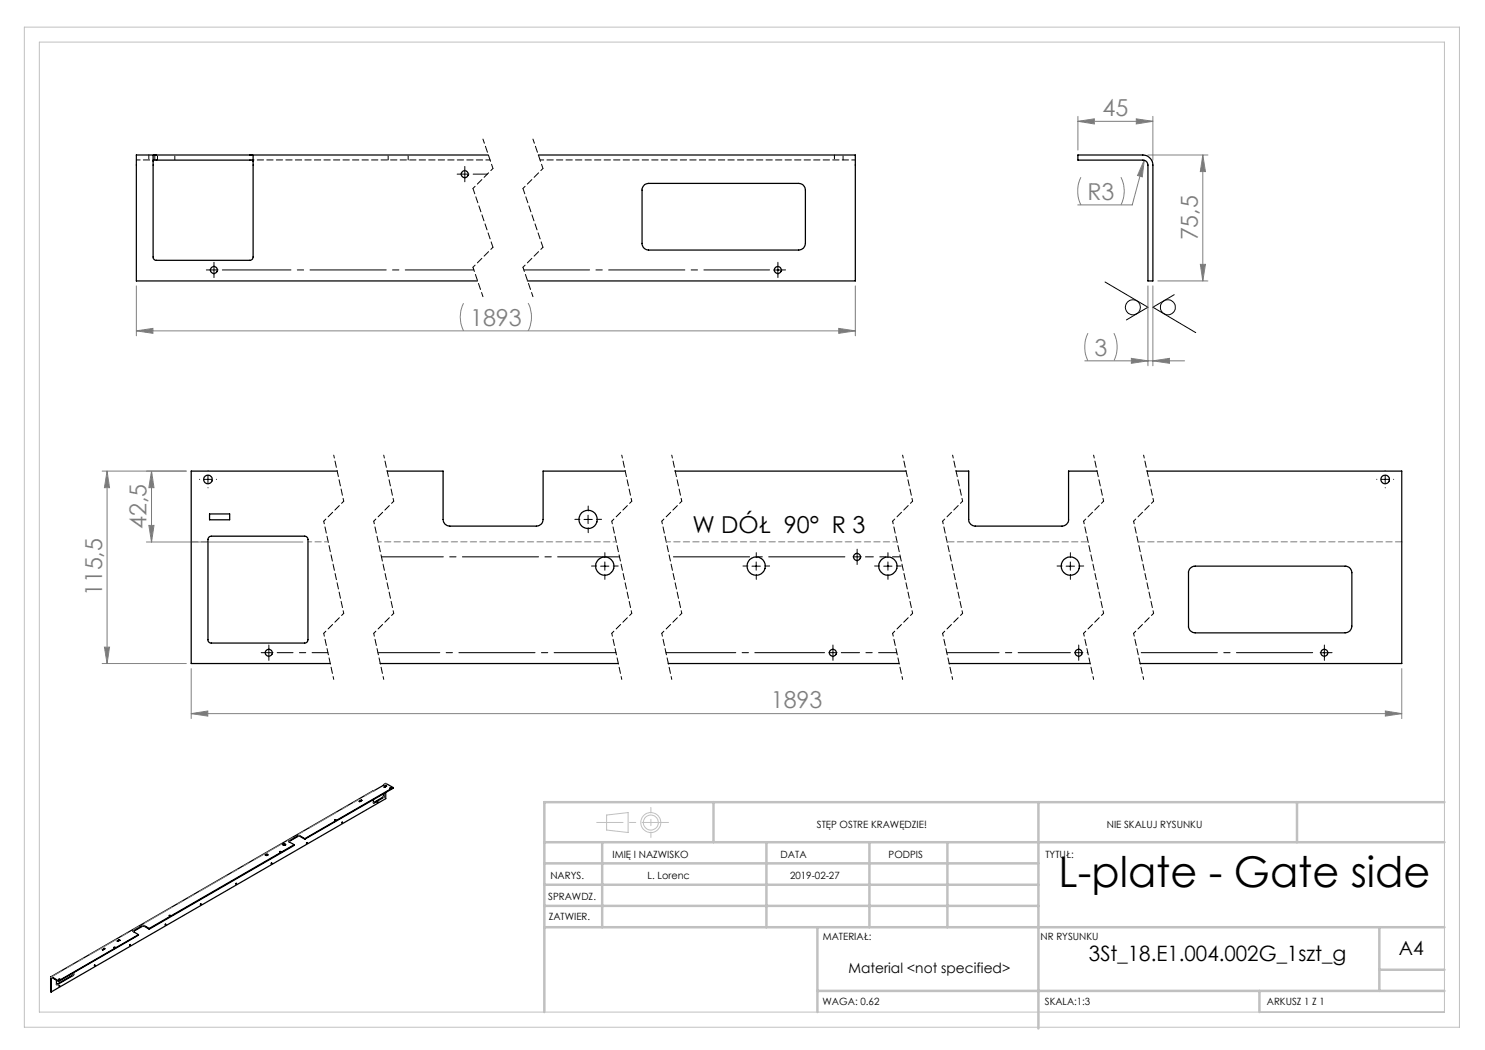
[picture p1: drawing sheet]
<svg xmlns="http://www.w3.org/2000/svg" width="297mm" height="210mm" viewBox="0 0 297 210" stroke-linecap="round" stroke-linejoin="round" font-family="sans-serif">
<g fill="none" stroke="#000" stroke-width=".2">
<path d="M154.7 54h1.7M155.6 53.2v1.6M221 56.4l8.6 5-4.3 2.6M234.8 58.9l-4.2 2.5 8.5 5.1M40.7 95.9h1.7M41.6 95.1v1.6M276.2 95.9h1.6M277 95.1v1.6M116.8 103.9h1.7M117.6 103v1.7M120.1 113.2h1.7M121 112.4v1.6"/>
<path d="M150.4 113.2h1.7M151.2 112.4v1.6M176.7 113.2h1.7M177.6 112.4v1.6M213.2 113.2h1.7M214.1 112.4v1.6M264 130.6h1.7M264.9 129.7v1.7"/>
<circle cx="226.6" cy="61.5" r="1.5"/>
<circle cx="233.6" cy="61.5" r="1.51"/>
</g>
<g fill="none" stroke="#c0c0c0" stroke-width=".2">
<path d="M4.9 5.4h287v200h-287zM7.9 8.4h281v194h-281zM121.3 163l4.3-.5v4l-4.3-.5z"/>
<circle cx="130.2" cy="164.5" r="2"/>
<circle cx="130.2" cy="164.5" r="1.49"/>
</g>
<g fill="none" stroke="#808080" stroke-width=".2">
<path d="M215.6 24.3l3.3-.5v1zM215.6 23.3v6.7M215.6 24.3h15M216.2 35.4a6.4 6.4 0 0 0 0 5.6M224.2 35.4a6.1 6.1 0 0 1 0 5.6M227.3 23.8l3.3 .5-3.3 .5zM228.8 32l-.3 3.4-1-.3zM228.8 32l-2.4 9h-10.9M229.6 31h12M230.6 23.3v8.7M240.6 31v25.2M240.6 31l.5 3.3h-1z"/>
<path d="M27.3 57.2v10M171.1 57.2v10M229.6 57.2v16M230.6 57.2v16M231.6 56.2h10M240.1 52.9h1l-.5 3.3zM27.3 66.2l3.3-.5v1zM27.3 66.2h143.8M92.7 60.6a6.1 6.1 0 0 0 0 5.6M105.6 60.6a6.1 6.1 0 0 1 0 5.6M167.7 65.7l3.4 .5-3.4 .5zM217 72.2h19.9"/>
<path d="M217.6 66.6a6.4 6.4 0 0 0 0 5.6M222.8 66.6a6.4 6.4 0 0 1 0 5.6M226.3 71.7l3.3 .5-3.3 .5zM230.6 72.2l3.3-.5v1zM20.4 94.2h16.9M21.4 94.2v38.5M21.4 94.2l.5 3.3h-1zM30.3 94.2v14.2M30.3 94.2l.5 3.3h-1zM29.3 108.4h31.3M29.8 105.1h1l-.5 3.3zM20.4 132.7h16.9"/>
<path d="M20.9 129.4h1l-.5 3.3zM38.2 133.7v10M280.4 133.7v10M38.2 142.7l3.4-.5v1zM38.2 142.7h242.2M277.1 142.2l3.3 .5-3.3 .5z"/>
</g>
<g fill="none" stroke="#000" stroke-width=".2" stroke-dasharray="15.2 1.3 1.3 1.3">
<path d="M92.1 34.8h-.7M93 34.8v-.8M93 34.8h-.9M93 34.8v.9M93 34.8h.8M93 34v-.7M93 35.7v.7M94.6 34.8h2.9M42 54h-.7M42.8 54v-.8M42.8 54h-.8M42.8 54v.8"/>
<path d="M42.8 54h.8M42.8 53.2v-.7M42.8 54.8v.7M155.6 53.2v-.7M155.6 54.8v.7M156.4 54h.7M39.9 95.9h.1M41.6 94.2h.1M41.6 97.5v.1M43.3 95.9h.1M275.4 95.9h-.1M277 94.2h.1"/>
<path d="M277 97.5v.1M278.7 95.9h.1M116 103.9h-1M117.6 102.2v-1M117.6 105.5v1M119.3 113.2h-1M119.3 103.9h1M121 111.5v-1M121 114.9v1M122.6 113.2h1M149.6 113.2h-1M151.3 111.5v-1"/>
<path d="M151.3 114.9v1M152.9 113.2h1M171.4 111.4v-.9M171.4 111.4h-.8M171.4 111.4v.8M171.4 111.4h.9M171.4 110.5v-.7M171.4 112.2v.7M175.9 113.2h-1M177.6 111.5v-1M177.6 114.9v1M179.3 113.2h1"/>
<path d="M212.4 113.2h-1M214.1 111.5v-1M214.1 114.9v1M215.7 113.2h1M52.9 130.5h-.7M53.8 130.5v-.8M53.8 130.5h-.9M53.8 130.5v.9M53.8 130.5h.8M53.8 129.7v-.7M53.8 131.4v.7M166.6 130.5v-.8"/>
<path d="M166.6 130.5h-.8M166.6 130.5v.9M166.6 130.5h.8M166.6 129.7v-.7M166.6 131.4v.7M215.7 130.5v-.8M215.7 130.5h-.8M215.7 130.5v.9M215.7 130.5h.9M215.7 129.7v-.7M215.7 131.4v.7M217.4 130.5h.2"/>
<path d="M264.9 129.7v-.7M264.9 131.4v.7M265.7 130.5h.7"/>
</g>
<path d="M44.5 54h50.3" fill="none" stroke="#000" stroke-width=".2" stroke-dasharray="15.2 1.3 1.3 1.3" stroke-dashoffset="1.5"/>
<path d="M104.8 54h49.1" fill="none" stroke="#000" stroke-width=".2" stroke-dasharray="15.2 1.3 1.3 1.3" stroke-dashoffset="2.1"/>
<path d="M76.3 111.4h47.6M75.6 130.5h47.6" fill="none" stroke="#000" stroke-width=".2" stroke-dasharray="15.2 1.3 1.3 1.3" stroke-dashoffset="2.9"/>
<path d="M173.1 111.4h7" fill="none" stroke="#000" stroke-width=".2" stroke-dasharray="15.2 1.3 1.3 1.3" stroke-dashoffset="13.7"/>
<path d="M133.9 111.4h35.9" fill="none" stroke="#000" stroke-width=".2" stroke-dasharray="15.2 1.3 1.3 1.3" stroke-dashoffset="-.8"/>
<path d="M55.4 130.5h10.2" fill="none" stroke="#000" stroke-width=".2" stroke-dasharray="15.2 1.3 1.3 1.3" stroke-dashoffset="12.1"/>
<path d="M168.3 130.5h11.1" fill="none" stroke="#000" stroke-width=".2" stroke-dasharray="15.2 1.3 1.3 1.3" stroke-dashoffset="11.6"/>
<path d="M133.2 130.5h31.7" fill="none" stroke="#000" stroke-width=".2" stroke-dasharray="15.2 1.3 1.3 1.3" stroke-dashoffset="1.3"/>
<path d="M189.4 130.5h24.7" fill="none" stroke="#000" stroke-width=".2" stroke-dasharray="15.2 1.3 1.3 1.3" stroke-dashoffset="4.8"/>
<path d="M227.6 130.5h35.6" fill="none" stroke="#000" stroke-width=".2" stroke-dasharray="15.2 1.3 1.3 1.3" stroke-dashoffset="-.7"/>
<path d="M96.6 27.8l2 5.9M106.6 27.8l2 5.9M94.6 53.5l2 5.8M104.6 53.5l2 5.8" fill="none" stroke="#000" stroke-width=".2" stroke-dasharray="1.3 .6" stroke-dashoffset=".4"/>
<g fill="none" stroke="#000" stroke-width=".2" stroke-dasharray="1.3 .6" stroke-dashoffset=".7">
<path d="M98.6 33.7l-4 4M108.6 33.7l-4 4M98.6 49.5l-4 4M108.6 49.5l-4 4M66.7 91l2 9.2M76.7 91l2 9.2M124.4 91l2 9.2M134.4 91l2 9.2M180.5 91l2 9.2M190.5 91l2 9.2M218.7 91l2 9.2M228.7 91l2 9.2"/>
<path d="M64.7 104.2l4 18.5M68.7 100.2l-4 4M74.7 104.2l4 18.5M78.7 100.2l-4 4M122.4 104.2l4 18.5M126.4 100.2l-4 4M132.4 104.2l4 18.5M136.4 100.2l-4 4M178.5 104.2l4 18.5M182.5 100.2l-4 4M188.5 104.2l4 18.5M192.5 100.2l-4 4"/>
<path d="M216.7 104.2l4 18.5M220.7 100.2l-4 4M226.7 104.2l4 18.5M230.7 100.2l-4 4M64.7 126.7l2 9.2M68.7 122.7l-4 4M74.7 126.7l2 9.2M78.7 122.7l-4 4M122.4 126.7l2 9.2M126.4 122.7l-4 4M132.4 126.7l2 9.2M136.4 122.7l-4 4"/>
<path d="M178.5 126.7l2 9.2M182.5 122.7l-4 4M188.5 126.7l2 9.2M192.5 122.7l-4 4M216.7 126.7l2 9.2M220.7 122.7l-4 4M226.7 126.7l2 9.2M230.7 122.7l-4 4"/>
</g>
<path d="M94.6 37.7l4 11.8M104.6 37.7l4 11.8" fill="none" stroke="#000" stroke-width=".2" stroke-dasharray="1.3 .6" stroke-dashoffset=".1"/>
<path d="M38.3 108.4h3.3M189.4 108.4h28.2" fill="none" stroke="#808080" stroke-width=".2" stroke-dasharray="1.3 .6" stroke-dashoffset="-.1"/>
<path d="M61.6 108.4h4" fill="none" stroke="#808080" stroke-width=".2" stroke-dasharray="1.3 .6" stroke-dashoffset=".5"/>
<path d="M75.6 108.4h47.7" fill="none" stroke="#808080" stroke-width=".2" stroke-dasharray="1.3 .6" stroke-dashoffset=".6"/>
<path d="M133.3 108.4h46.1" fill="none" stroke="#808080" stroke-width=".2" stroke-dasharray="1.3 .6" stroke-dashoffset=".4"/>
<path d="M227.6 108.4h52.8" fill="none" stroke="#808080" stroke-width=".2" stroke-dasharray="1.3 .6"/>
<path d="M133.7 164.5h-14.4" fill="none" stroke="#c0c0c0" stroke-width=".2" stroke-dasharray="15.2 1.3 1.3 1.3" stroke-dashoffset="10"/>
<path d="M130.2 161.5v6" fill="none" stroke="#c0c0c0" stroke-width=".2" stroke-dasharray="15.2 1.3 1.3 1.3" stroke-dashoffset="14.1"/>
<g fill="none" stroke="#c0c0c0" stroke-width=".5">
<path d="M108.9 176.9h98.8M108.9 172.7h98.8M108.9 168.4h180M120.4 168.4v17M142.7 160.4v8M153.3 168.4v17M173.9 168.4v17M189.5 168.4v17M207.7 160.4v45.3M259.4 160.4v8M288.9 160.4h-180v42M108.9 181.2h98.8"/>
<path d="M108.9 185.4h180M163.5 198.2h125.4M163.5 185.4v17M251.9 198.2v4.2M275.9 185.4v12.8M275.9 193.9h13"/>
</g>
<g fill="#808080">
<path d="M38.2 142.7l3.4-.5v1zM277.1 142.2l3.3 .5-3.3 .5zM27.3 66.2l3.3-.5v1zM167.7 65.7l3.4 .5-3.4 .5zM228.8 32l-1.3 3.1 1 .3z"/>
<path d="M215.6 24.3l3.3-.5v1zM227.3 23.8l3.3 .5-3.3 .5z"/>
<path d="M230.6 72.2l3.3-.5v1zM226.3 71.7l3.3 .5-3.3 .5z"/>
<path d="M29.8 105.1h1l-.5 3.3zM30.3 94.2l.5 3.3h-1z"/>
<path d="M240.6 31l.5 3.3h-1zM240.1 52.9h1l-.5 3.3z"/>
<path d="M21.4 94.2l.5 3.3h-1zM20.9 129.4h1l-.5 3.3z"/>
</g>
<g fill="none" stroke="#000" stroke-width=".25">
<path d="M30.6 32.3a.47 .47 0 0 1 .7-.3h18.8a.34 .34 0 0 1 .5 .3M31.3 31l-.7 .1v20.3a.61 .61 0 0 0 .7 .7h18.7a.66 .66 0 0 0 .6-.7v-19.8a.48 .48 0 0 0-.1-.5 .48 .48 0 0 0-.5-.1M97.6 31h-70.3v25.2h68.2M107.7 31h63.4v25.2h-65.6M128.8 37.1l.9-.4h30a1.33 1.33 0 0 1 1.4 1.3v10.7a1.33 1.33 0 0 1-1.4 1.3h-30a1.33 1.33 0 0 1-1.3-1.3v-11zM215.6 31h13a2.05 2.05 0 0 1 2 2v23.2h-1v-23.2a1.02 1.02 0 0 0-1-1h-13zM67.4 94.2h-29.2v38.5h27.8M77.4 94.2h11.2v9.7a1.33 1.33 0 0 0 1.4 1.3h17.3a1.33 1.33 0 0 0 1.3-1.3v-9.7h16.4M135 94.2h46.2M191.2 94.2h2.5v9.7a1.33 1.33 0 0 0 1.4 1.3h17.3a1.33 1.33 0 0 0 1.3-1.3v-9.7h5.7M229.4 94.2h51v38.5h-52.4M41.8 107.4l.5-.2h18.7a.68 .68 0 0 1 .6 .7v20a.66 .66 0 0 1-.7 .7h-18.6a.61 .61 0 0 1-.7-.7v-20.1z"/>
<path d="M41.9 102.8h4v1.2h-4zM237.9 113.8l.9-.6h30.2a1.33 1.33 0 0 1 1.4 1.3v10.7a1.33 1.33 0 0 1-1.4 1.4h-30a1.33 1.33 0 0 1-1.3-1.4v-10.9zM76 132.7h47.6M133.6 132.7h46.2M189.8 132.7h28.2M76.7 157l.2-.1-66.7 38.5M76.7 158.8v.6l-2 1.1M76.8 156.9l.4-.2 1.4 .8M76.8 158.7v.8l-2 1.1-.1-.7M77.2 157.3h.1M77.2 158.5v1.2l-67 38.7M77.2 157.2l-.4 .2 .1 .1"/>
<path d="M77.2 157.2h.1l-.4 .3M77.2 157.2v.1M77.2 157.3l-.3 .2M78 157.7h.2M78.6 157.5l-17.6 10.2M78.6 157.5v.1l-17.6 10.2M53.1 171l.2-.1 .3 .1M53.1 170.8h.1a.22 .22 0 0 1 .3 0 .22 .22 0 0 1 0 .3 .22 .22 0 0 1-.3 0l-.1-.1zM54.3 172.6h.1l-.1 .2zM56 170.4h.1M56.6 168.9l.1-.1a.24 .24 0 0 1 .4-.1 .24 .24 0 0 1 0 .4 .24 .24 0 0 1-.4-.1zM56.6 169l.2-.1 .3 .1"/>
<path d="M57.8 168.4l1 .5M58.8 168.9l-29 16.8M58.8 168.9v.2l-29 16.7M61 167.7l-1.3-.6-1.9 1.1v.2M61 167.8l-1.2-.6-2 1.1M61 167.7v.1M61.3 168.5h.2l-.1 .2zM67 164.1h.1M72.2 160l-.4 .3h.2M72.2 160l.2 .1-.4 .2M72.2 160v.1M72.2 160.1l-.3 .2"/>
<path d="M72.2 160.1l.1 .1M11.3 196.9h.1M11.7 196.2l-1.4-.9-.2 .1v2.9l.1 .1M11.7 196.3l-1.5-.8v2.9M11.7 196.2v.1M11.7 195.8l.3 .1zM11.8 195.9h.2M14.6 194.6v.4l-3.3 1.9M14.7 194.5l-.1 .6-3.2 1.8h-.1v-.9M20.5 189.9l.4-.2 .1 .1-.4 .2zM20.9 189.7v.1l-.3 .2M22.9 189.5h.1"/>
<path d="M23.8 188.1h.1M23.8 188l-.4 .2 .1 .1M23.8 188h.2l-.5 .3M23.8 188v.1M23.8 188.1l-.3 .2M26.7 186.3h.1M27.7 186.9l-16 9.4M27.7 186.9l-16 9.3M29.8 185.7l-1.2-.6-2 1.1 1.1 .7M29.8 185.8l-1-.6h-.3l-1.8 1.1M29.8 185.7v.1M33.1 184.8h.1l-.1 .2z"/>
<path d="M33.8 183.1l.3 .1zM33.9 183.2h.1"/>
<circle cx="92.9" cy="34.8" r=".7"/>
<circle cx="42.8" cy="54" r=".71"/>
<circle cx="155.6" cy="54" r=".71"/>
<circle cx="41.6" cy="95.9" r=".86"/>
<circle cx="277" cy="95.9" r=".86"/>
<circle cx="117.6" cy="103.9" r="1.83"/>
<circle cx="121" cy="113.2" r="1.84"/>
<circle cx="151.2" cy="113.2" r="1.83"/>
<circle cx="171.4" cy="111.4" r=".7"/>
<circle cx="177.6" cy="113.2" r="1.84"/>
<circle cx="214.1" cy="113.2" r="1.84"/>
<circle cx="53.7" cy="130.6" r=".71"/>
<circle cx="166.6" cy="130.6" r=".71"/>
<circle cx="215.7" cy="130.5" r=".7"/>
<circle cx="264.9" cy="130.5" r=".7"/>
<circle cx="78.1" cy="157.7" r=".11"/>
<circle cx="47.2" cy="176.7" r=".08"/>
<circle cx="56.1" cy="170.4" r=".11"/>
<circle cx="67.1" cy="164" r=".09"/>
<circle cx="68.4" cy="164.5" r=".08"/>
<circle cx="75.5" cy="160.4" r=".1"/>
<circle cx="11.9" cy="197.2" r=".08"/>
<circle cx="18.9" cy="193.1" r=".08"/>
<circle cx="22.9" cy="189.5" r=".11"/>
<circle cx="26" cy="189" r=".1"/>
<circle cx="40.1" cy="180.8" r=".08"/>
</g>
<path d="M74.9 158.1l-64.5 37.2" fill="none" stroke="#808080" stroke-width=".2" stroke-dasharray="6.3 1.3 1.3 1.3 1.3 1.3" stroke-dashoffset="4"/>
<g fill="none" stroke="#808080" stroke-width=".2" stroke-dasharray="6.3 1.3 1.3 1.3 1.3 1.3">
<path d="M76.7 159.3h.1M76.7 159.5l-.1-.1M76.9 157v-.1M77.3 156.7l-.4 .3M57.8 168.2v.1M59.7 167.2v-.1M60 167.1v.1M74.7 160.6h.1M10.2 195.5h-.1M10.2 195.5h.2M10.4 195.5v-.2M11.3 196.9h.1"/>
<path d="M14.6 195.1l-.1-.1M14.7 194.8h.1M26.7 186.1v.2M28.5 185.2v-.1M28.8 185.1v.1"/>
</g>
<path d="M27.3 32h4M29.8 31v1M31 32v-1M31.5 32v-1M35 32v-1M77.6 32v-1M81.6 32v-1M108 32h63.1M166.9 31v1M168.6 32v-1" fill="none" stroke="#000" stroke-width=".2" stroke-dasharray="1.3 .6" stroke-dashoffset=".5"/>
<path d="M50 32h48" fill="none" stroke="#000" stroke-width=".2" stroke-dasharray="1.3 .6" stroke-dashoffset=".4"/>
<text font-size="8.5" x="211.7" y="177.5">L-plate - Gate side</text>
<g font-size="4.7" fill="#808080">
<text x="220.5" y="23.2">45</text>
<text x="217.5" y="40">R3</text>
<text x="239.6" y="48.1" transform="rotate(-90 239.6 48.1)">75,5</text>
<text x="94" y="65.1">1893</text>
<text x="218.9" y="71.1">3</text>
<text x="29.3" y="105.8" transform="rotate(-90 29.3 105.8)">42,5</text>
<text x="20.4" y="119.3" transform="rotate(-90 20.4 119.3)">115,5</text>
<text x="154.2" y="141.7">1893</text>
</g>
<text font-size="4.7" x="138.5" y="106.6">W DÓŁ 90° R 3</text>
<text font-size="4.2" x="217.8" y="192.2">3St_18.E1.004.002G_1szt_g</text>
<text font-size="3.9" x="279.8" y="190.9">A4</text>
<text font-size="2.8" x="169.7" y="194.6">Material &lt;not specified&gt;</text>
<g font-size="2">
<text x="163.4" y="165.5">STĘP OSTRE KRAWĘDZIE!</text>
<text x="221.4" y="165.6">NIE SKALUJ RYSUNKU</text>
<text x="122.5" y="171.6">IMIĘ I NAZWISKO</text>
<text x="156.1" y="171.6">DATA</text>
<text x="177.7" y="171.6">PODPIS</text>
<text x="209.1" y="171.6">TYTUŁ:</text>
<text x="110.1" y="175.8">NARYS.</text>
<text x="129.5" y="175.8">L. Lorenc</text>
<text x="158" y="175.7">2019-02-27</text>
<text x="109.6" y="180">SPRAWDZ.</text>
<text x="109.7" y="184.1">ZATWIER.</text>
<text x="164.5" y="187.9">MATERIAŁ:</text>
<text x="208.1" y="188.1">NR RYSUNKU</text>
<text x="164.5" y="201">WAGA: 0.62</text>
<text x="209" y="201">SKALA:1:3</text>
<text x="253.4" y="201">ARKUSZ 1 Z 1</text>
</g>
</svg>
